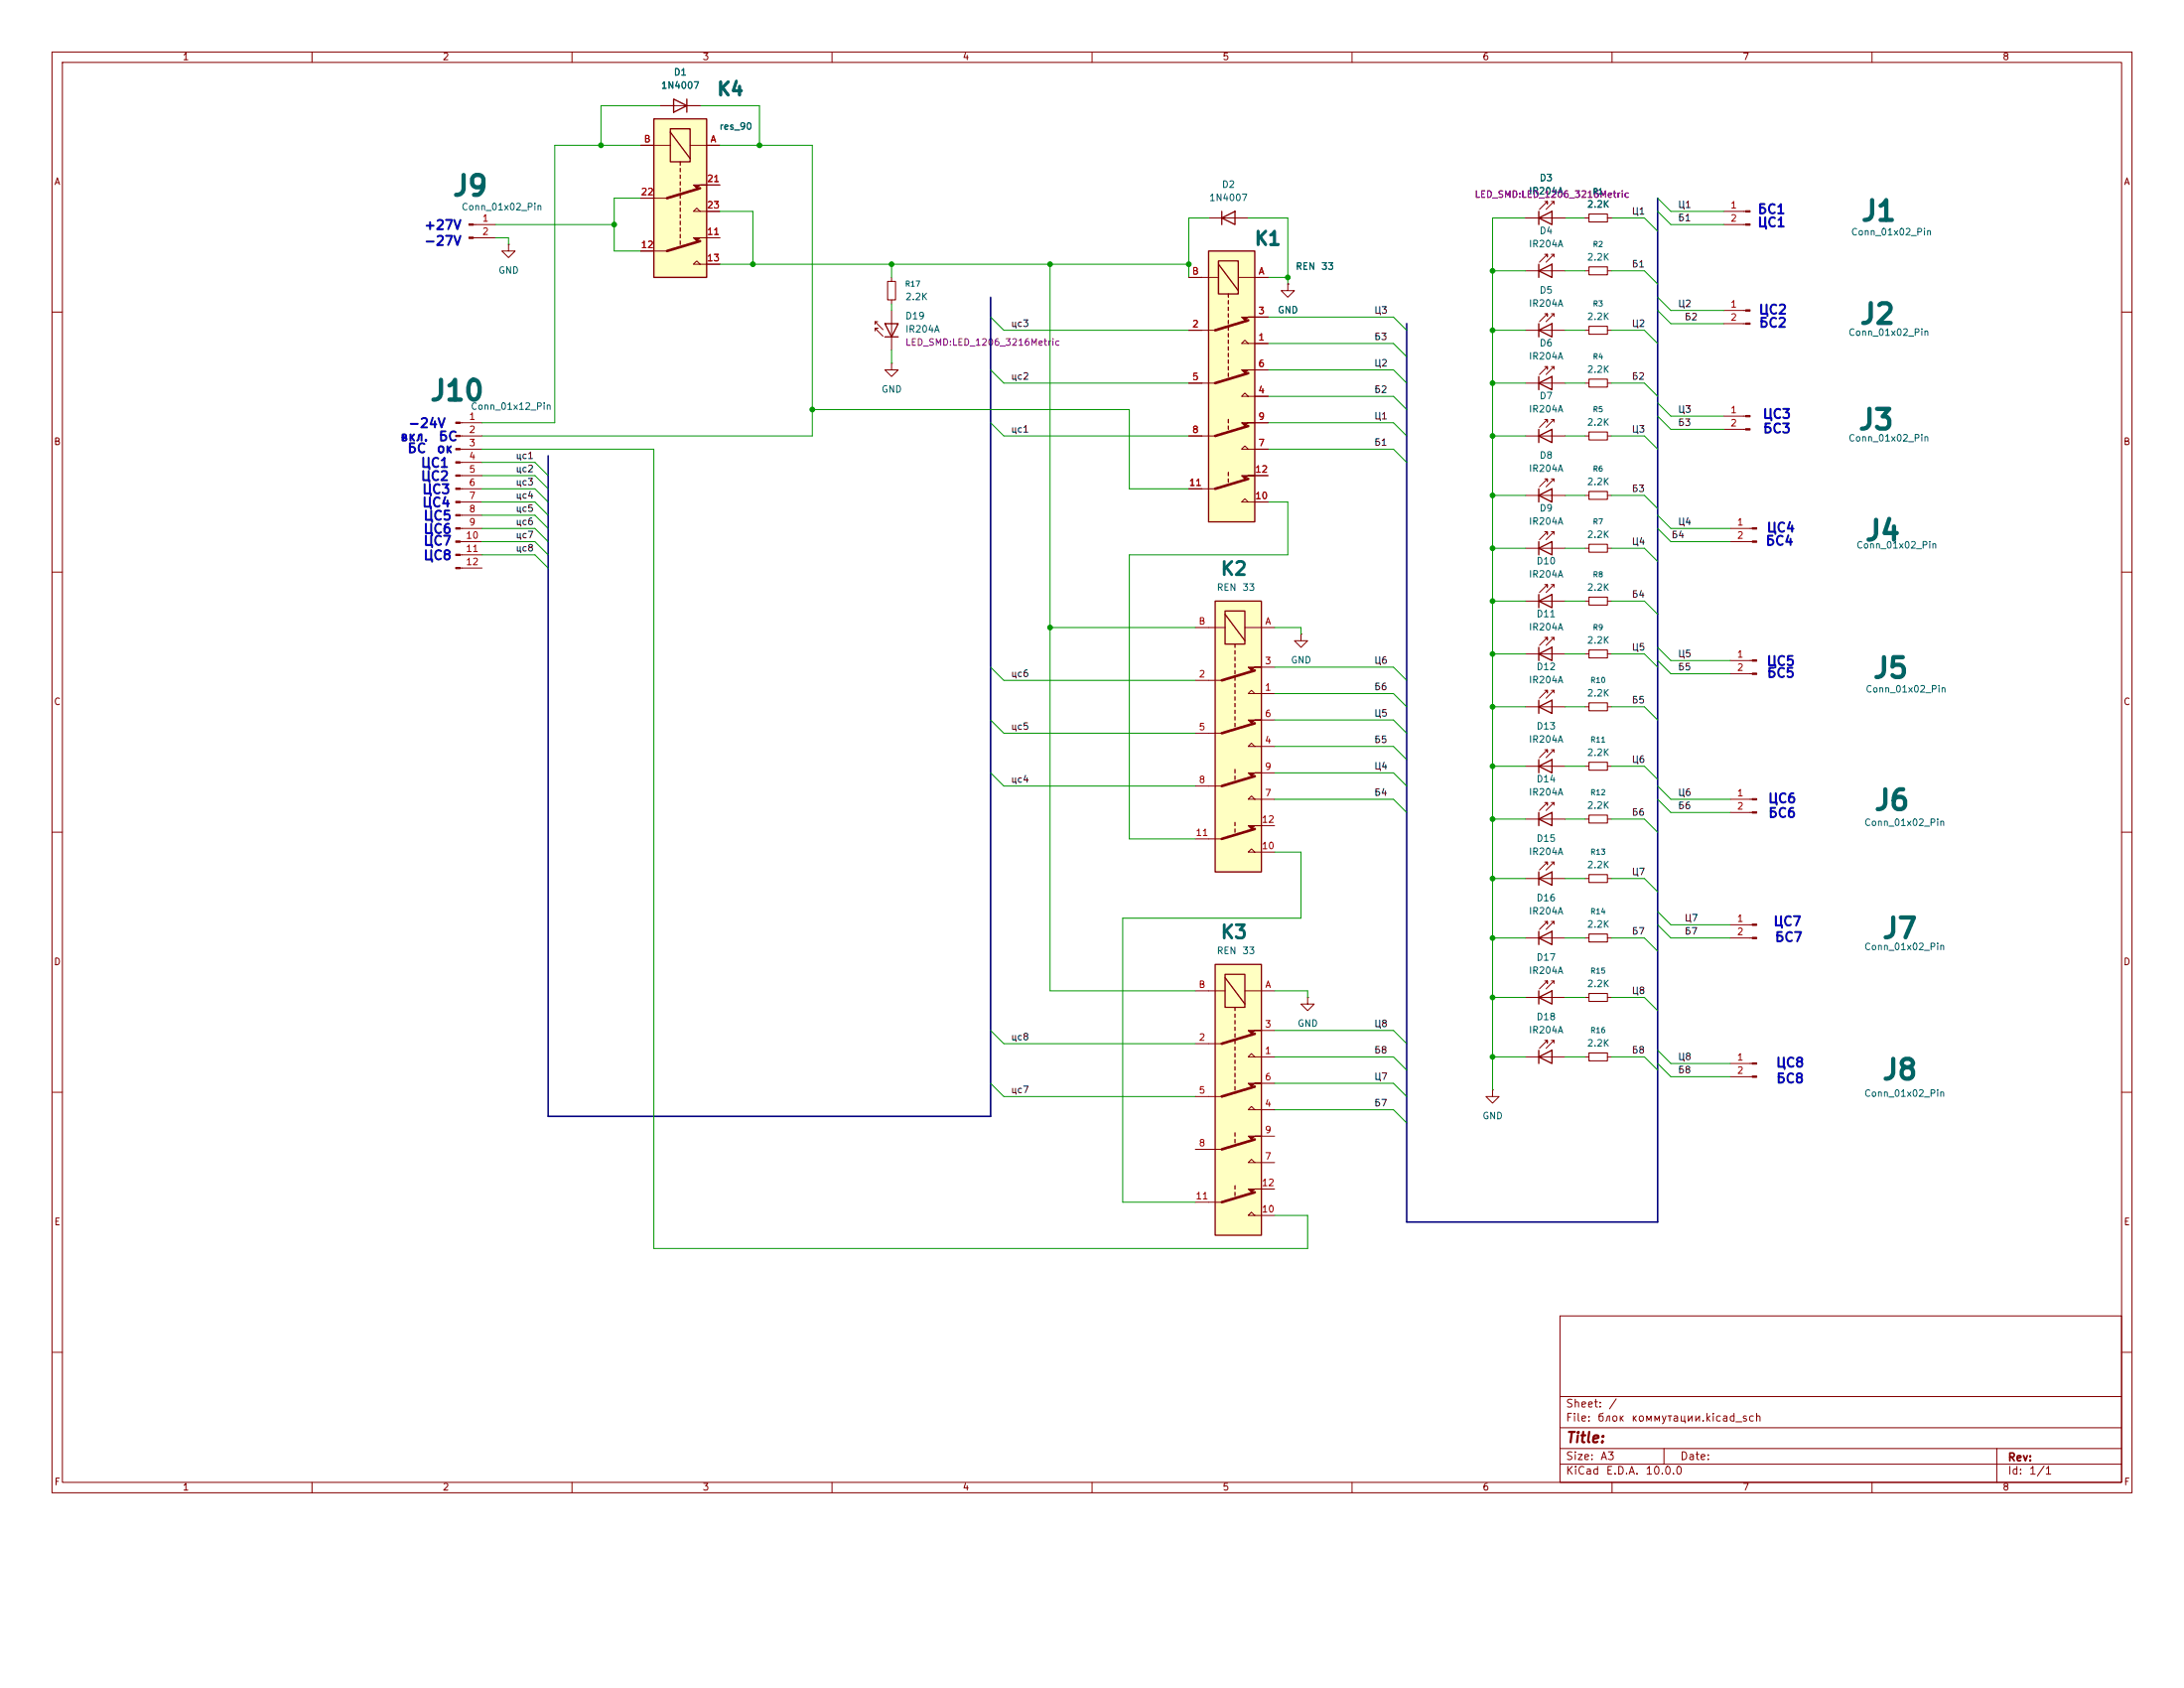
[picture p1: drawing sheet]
<svg xmlns="http://www.w3.org/2000/svg" width="279mm" height="216mm" viewBox="0 0 279 216" stroke-linecap="round" stroke-linejoin="round" font-family="sans-serif">
<g fill="none" stroke="#840000" stroke-width=".13">
<path d="M6.7 6.7h266v184.2h-266zM8 8h263.4v181.6h-263.4zM39.9 6.7v1.3M73.2 6.7v1.3M106.4 6.7v1.3M139.7 6.7v1.3M173 6.7v1.3M206.2 6.7v1.3M239.5 6.7v1.3M6.7 39.9h1.3M60.6 28.7h2.8M60.6 30.4h2.8"/>
<path d="M220.5 39.7h2.8M220.5 27h2.8M220.5 28.7h2.8M271.4 39.9h1.3M220.5 41.4h2.8M6.7 73.2h1.3M195.2 76.9h5M197.6 74.8h.4v.3v-.3l-1.1 1M198.5 74.8h.3M198.8 75.1v-.3l-1 1M202.8 76.9h.5M205.6 76.9h.5"/>
<path d="M271.4 73.2h1.3M166.4 81.1v.9h.9l-.9 .8-.8-.8h.8M166.4 81.1h.1M195.2 98h5M195.2 83.6h5M197.6 95.9h.4v.3v-.3l-1.1 1M197.6 81.5h.4v.4v-.4l-1.1 1M198.5 95.9h.3M198.5 81.5h.3M198.8 96.2v-.3l-1 1M198.8 81.9v-.4l-1 1M202.8 98h.5"/>
<path d="M202.8 83.6h.5M205.6 98h.5M205.6 83.6h.5M6.7 106.4h1.3M195.2 104.8h5M197.6 102.7h.4v.3v-.3l-1.1 1M198.5 102.7h.3M198.8 103v-.3l-1 1M202.8 104.8h.5M205.6 104.8h.5M271.4 106.4h1.3M6.7 139.7h1.3"/>
<path d="M271.4 139.7h1.3M6.7 173h1.3M199.6 168.3h71.8v21.3h-71.8zM199.6 178.6h71.8M271.4 173h1.3M39.9 189.6v1.3M73.2 189.6v1.3M106.4 189.6v1.3M139.7 189.6v1.3M173 189.6v1.3M199.6 187.3h71.8M199.6 185.3h71.8"/>
<path d="M199.6 182.6h71.8M206.2 189.6v1.3M212.9 185.3v2M239.5 189.6v1.3M255.5 185.3v4.3"/>
</g>
<g fill="#840000" stroke="#840000" stroke-width=".13">
<path d="M223.3 39.6h.6v.2h-.6z"/>
<path d="M223.3 41.3h.6v.2h-.6z"/>
<path d="M223.3 27h.6v.1h-.6z"/>
<path d="M223.3 28.6h.6v.2h-.6z"/>
<path d="M60 28.6h.6v.2h-.6z"/>
<path d="M60 30.3h.6v.2h-.6z"/>
</g>
<path d="M203.3 76.4h2.3v1h-2.3zM203.3 97.5h2.3v1h-2.3zM203.3 83.1h2.3v1h-2.3zM203.3 104.3h2.3v1h-2.3z" fill="none" stroke="#840000" stroke-width=".14"/>
<path d="M196.9 76.9l1.6-.9v1.7zM196.9 76v1.7M196.9 98l1.6-.8v1.7zM196.9 83.6l1.6-.8v1.7zM196.9 82.8v1.7M196.9 97.2v1.7M196.9 104.8l1.6-.9v1.7zM196.9 103.9v1.7" fill="none" stroke="#840000" stroke-width=".17"/>
<path d="M83.6 15.2h6.8v20.3h-6.8z" fill="#ffffc2"/>
<g fill="none" stroke="#840000" stroke-width=".17">
<path d="M83.6 15.2h6.8v20.3h-6.8zM85.8 16.5h2.5v4.2h-2.5zM85.8 16.9l2.5 3.4M87 20.7v.4M87 21.5v.5M87 22.4v.4M87 23.2v.5M87 24.1v.4M87 24.9v.4M87 25.8v.4M87 26.6v.4M87 27.5v.4"/>
<path d="M87 28.3v.4M87 29.1v.5M87 30v.4M87 30.8v.5"/>
</g>
<path d="M82 18.6h3.8M88.3 18.6h3.8M82 25.3h3.3M82 32.1h3.3M89.6 27l-.5-.4-.4 .4h3.4M89.6 33.8l-.5-.4-.4 .4h3.4M90.4 30.4h1.7M90.4 23.7h1.7" fill="none" stroke="#840000" stroke-width=".13"/>
<g fill="#840000" stroke="#840000" stroke-width=".13">
<path d="M88.7 23.7h1.7h-.8l-.5 .4z"/>
<path d="M88.7 30.4h1.7h-.8l-.5 .4z"/>
</g>
<path d="M89.6 24.1l-4.3 1.2M89.6 30.8l-4.3 1.3" fill="none" stroke="#840000" stroke-width=".34"/>
<path d="M155.5 76.9h5.9v34.6h-5.9z" fill="#ffffc2"/>
<g fill="none" stroke="#840000" stroke-width=".17">
<path d="M156.3 27.9l1.7-.9v1.7zM156.3 27v1.7M196.9 27.9l1.6-.9v1.7zM196.9 34.6l1.6-.8v1.7zM196.9 27v1.7M196.9 33.8v1.7M196.9 42.2l1.6-.8v1.7zM196.9 41.4v1.7M155.5 76.9h5.9v34.6h-5.9zM156.7 78.2h2.6v4.2h-2.6zM156.7 78.6l2.6 3.4M158 82.4v.4"/>
<path d="M158 83.2v.4M158 84.1v.4M158 84.9v.4M158 85.8v.4M158 86.6v.4M158 87.4v.5M158 88.3v.4M158 89.1v.5M158 90v.4M158 90.8v.4M158 91.7v.4M158 92.5v.4"/>
<path d="M158 98.4v.5M158 99.3v.4M196.9 90.4l1.6-.8v1.6zM196.9 89.6v1.6M158 105.2v.4M158 106v.5M196.9 135.2l1.6-.9v1.7zM196.9 134.3v1.7"/>
</g>
<g fill="none" stroke="#840000" stroke-width=".13">
<path d="M65.1 31.3v.8h.8l-.8 .9-.9-.9h.9M65.1 31.3h.1M154.6 27.9h5.1M195.2 27.9h5M195.2 34.6h5M197.6 25.8h.4v.3v-.3l-1.1 1M197.6 32.5h.4v.4v-.4l-1.1 1M198.5 25.8h.3M198.5 32.5h.3M198.8 26.1v-.3l-1 1M198.8 32.9v-.4l-1 1M202.8 27.9h.5"/>
<path d="M202.8 34.6h.5M205.6 27.9h.5M205.6 34.6h.5M58.9 54.1h2.8M58.9 55.8h2.8M58.9 57.5h2.8M58.9 59.1h2.8M195.2 42.2h5M197.6 40.1h.4v.4v-.4l-1.1 1M198.5 40.1h.3M198.8 40.5v-.4l-1 1M202.8 42.2h.5"/>
<path d="M205.6 42.2h.5M58.9 60.8h2.8M58.9 62.5h2.8M58.9 64.2h2.8M58.9 65.9h2.8M58.9 67.6h2.8M58.9 69.3h2.8M58.9 71h2.8M58.9 72.7h2.8M152.9 80.3h3.8M152.9 87h3.4M152.9 93.8h3.4"/>
<path d="M159.3 80.3h3.8M160.5 88.7l-.4-.4-.4 .4h3.4M160.5 95.5l-.4-.5-.4 .5h3.4M161.4 85.3h1.7M161.4 92.1h1.7M161.4 98.9h1.7M195.2 90.4h5M197.6 88.3h.4v.3v-.3l-1.1 1M198.5 88.3h.3M198.8 88.6v-.3l-1 1M202.8 90.4h.5M205.6 90.4h.5"/>
<path d="M152.9 100.5h3.4M152.9 107.3h3.4M160.5 102.2l-.4-.4-.4 .4h3.4M160.5 109l-.4-.4-.4 .4h3.4M161.4 105.6h1.7M221.4 118.3h2.8M221.4 120h2.8M195.2 135.2h5M197.6 133.1h.4v.3v-.3l-1.1 1M198.5 133.1h.3M198.8 133.4v-.3l-1 1M221.4 136h2.8"/>
<path d="M221.4 137.7h2.8"/>
</g>
<g fill="#840000" stroke="#840000" stroke-width=".13">
<path d="M159.7 85.3h1.7h-.9l-.4 .5z"/>
<path d="M159.7 92.1h1.7h-.9l-.4 .4z"/>
<path d="M159.7 98.9h1.7h-.9l-.4 .4z"/>
<path d="M159.7 105.6h1.7h-.9l-.4 .4z"/>
<path d="M224.2 135.9h.5v.2h-.5z"/>
<path d="M224.2 137.6h.5v.2h-.5z"/>
<path d="M224.2 118.2h.5v.2h-.5z"/>
<path d="M224.2 119.9h.5v.2h-.5z"/>
<path d="M58.3 54h.6v.2h-.6z"/>
<path d="M58.3 55.7h.6v.1h-.6z"/>
<path d="M58.3 57.4h.6v.1h-.6z"/>
<path d="M58.3 59.1h.6v.1h-.6z"/>
<path d="M58.3 60.7h.6v.2h-.6z"/>
<path d="M58.3 62.4h.6v.2h-.6z"/>
<path d="M58.3 64.1h.6v.2h-.6z"/>
<path d="M58.3 65.8h.6v.2h-.6z"/>
<path d="M58.3 67.5h.6v.2h-.6z"/>
<path d="M58.3 69.2h.6v.2h-.6z"/>
<path d="M58.3 70.9h.6v.2h-.6z"/>
<path d="M58.3 72.6h.6v.1h-.6z"/>
</g>
<path d="M160.5 85.8l-4.2 1.2M160.5 92.5l-4.2 1.3M160.5 99.3l-4.2 1.2M160.5 106l-4.2 1.3" fill="none" stroke="#840000" stroke-width=".34"/>
<path d="M203.3 27.4h2.3v1h-2.3zM203.3 34.1h2.3v1h-2.3zM203.3 41.7h2.3v1.1h-2.3zM203.3 89.9h2.3v1h-2.3z" fill="none" stroke="#840000" stroke-width=".14"/>
<path d="M155.5 123.4h5.9v34.6h-5.9z" fill="#ffffc2"/>
<g fill="none" stroke="#840000" stroke-width=".17">
<path d="M196.9 55.8l1.6-.9v1.7zM196.9 49l1.6-.8v1.6zM196.9 48.2v1.6M196.9 54.9v1.7M196.9 70.1l1.6-.8v1.7zM196.9 63.4l1.6-.9v1.7zM196.9 62.5v1.7M196.9 69.3v1.7M196.9 120l1.6-.9v1.7zM196.9 112.4l1.6-.9v1.7zM196.9 111.5v1.7M196.9 119.1v1.7"/>
<path d="M155.5 123.4h5.9v34.6h-5.9zM156.7 124.6h2.6v4.2h-2.6zM156.7 125l2.6 3.4M158 128.8v.5M158 129.7v.4M158 130.5v.5M158 131.4v.4M158 132.2v.4M158 133.1v.4M158 133.9v.4M158 134.8v.4M158 135.6v.4"/>
<path d="M158 136.4v.5M158 137.3v.4M158 138.1v.5M158 139v.4M196.9 127.6l1.6-.9v1.7zM196.9 126.7v1.7M158 144.9v.4M158 145.7v.5M158 151.7v.4M158 152.5v.4"/>
</g>
<g fill="none" stroke="#840000" stroke-width=".13">
<path d="M195.2 49h5M195.2 55.8h5M197.6 53.6h.4v.4v-.4l-1.1 1.1M197.6 46.9h.4v.3v-.3l-1.1 1M198.5 53.6h.3M198.5 46.9h.3M198.8 54v-.4l-1 1.1M198.8 47.2v-.3l-1 1M202.8 49h.5M202.8 55.8h.5M205.6 49h.5M205.6 55.8h.5"/>
<path d="M195.2 70.1h5M195.2 63.4h5M197.6 68h.4v.4v-.4l-1.1 1M197.6 61.3h.4v.3v-.3l-1.1 1M198.5 68h.3M198.5 61.3h.3M198.8 68.4v-.4l-1 1M198.8 61.6v-.3l-1 1M202.8 70.1h.5M202.8 63.4h.5M205.6 70.1h.5M205.6 63.4h.5"/>
<path d="M221.4 84.5h2.8M221.4 86.2h2.8M195.2 120h5M195.2 112.4h5M197.6 117.9h.4v.3v-.3l-1.1 1M197.6 110.3h.4v.3v-.3l-1.1 1M198.5 117.9h.3M198.5 110.3h.3M198.8 118.2v-.3l-1 1M198.8 110.6v-.3l-1 1M202.8 120h.5M202.8 112.4h.5"/>
<path d="M205.6 120h.5M205.6 112.4h.5M221.4 102.2h2.8M221.4 103.9h2.8M152.9 126.7h3.8M152.9 133.5h3.4M159.3 126.7h3.8M160.5 135.2l-.4-.4-.4 .4h3.4M161.4 131.8h1.7M161.4 138.6h1.7M167.3 127.6v.8h.8l-.8 .9-.9-.9h.9M167.3 127.6h.1"/>
<path d="M195.2 127.6h5M197.6 125.5h.4v.3v-.3l-1.1 1M198.5 125.5h.3M198.8 125.8v-.3l-1 1M202.8 135.2h.5M202.8 127.6h.5M205.6 135.2h.5M205.6 127.6h.5M152.9 140.2h3.4M152.9 147h3.4M152.9 153.8h3.4M160.5 141.9l-.4-.4-.4 .4h3.4"/>
<path d="M160.5 148.7l-.4-.4-.4 .4h3.4M160.5 155.5l-.4-.5-.4 .5h3.4M161.4 145.3h1.7M161.4 152.1h1.7"/>
</g>
<g fill="#840000" stroke="#840000" stroke-width=".13">
<path d="M159.7 131.8h1.7h-.9l-.4 .4z"/>
<path d="M159.7 138.6h1.7h-.9l-.4 .4z"/>
<path d="M159.7 145.3h1.7h-.9l-.4 .4z"/>
<path d="M159.7 152.1h1.7h-.9l-.4 .4z"/>
<path d="M224.2 84.4h.5v.2h-.5z"/>
<path d="M224.2 86.1h.5v.2h-.5z"/>
<path d="M224.2 102.1h.5v.2h-.5z"/>
<path d="M224.2 103.8h.5v.2h-.5z"/>
</g>
<path d="M160.5 132.2l-4.2 1.3M160.5 139l-4.2 1.2M160.5 145.7l-4.2 1.3M160.5 152.5l-4.2 1.3" fill="none" stroke="#840000" stroke-width=".34"/>
<path d="M203.3 48.5h2.3v1h-2.3zM203.3 55.3h2.3v1h-2.3zM203.3 69.6h2.3v1h-2.3zM203.3 62.9h2.3v1h-2.3zM203.3 111.9h2.3v1h-2.3zM203.3 119.5h2.3v1h-2.3zM203.3 134.7h2.3v1h-2.3zM203.3 127.1h2.3v1h-2.3z" fill="none" stroke="#840000" stroke-width=".14"/>
<path d="M154.6 32.1h5.9v34.6h-5.9z" fill="#ffffc2"/>
<g fill="none" stroke="#840000" stroke-width=".17">
<path d="M86.2 12.7l1.7 .8-1.7 .9zM87.9 12.7v1.7M154.6 32.1h5.9v34.6h-5.9zM155.9 33.4h2.5v4.2h-2.5zM155.9 33.8l2.5 3.4M157.1 37.6v.4M157.1 38.4v.5M157.1 39.3v.4M113.2 41.4h1.7l-.8 1.7zM113.2 43.1h1.7M157.1 40.1v.5M157.1 41v.4"/>
<path d="M157.1 41.8v.4M157.1 42.7v.4M157.1 43.5v.4M157.1 44.4v.4M157.1 45.2v.4M157.1 46v.5M157.1 46.9v.4M157.1 47.7v.5M157.1 53.6v.5M157.1 54.5v.4M157.1 60.4v.4M157.1 61.3v.4"/>
</g>
<g fill="none" stroke="#840000" stroke-width=".13">
<path d="M82 18.6h1.6M84.5 13.5h5.1M90.4 18.6h1.7M82 32.1h1.6M82 25.3h1.6M90.4 30.4h1.7M90.4 33.8h1.7M90.4 23.7h1.7M90.4 27h1.7M114.1 35.5v.5M114.1 38.4v.5M114.1 39.7v5.1"/>
<path d="M152.1 35.5h3.8M158.4 35.5h3.8M164.8 36.3v.9h.8l-.8 .8-.9-.8h.9M164.8 36.3h.1M195.2 27.9h1.7M198.5 27.9h1.7M202.8 27.9h.5M205.6 27.9h.5M111.9 42.3v-.3h.4h-.4l1.1 1M111.9 41.1v.4M112.3 41.1h-.4l1.1 1.1M114.1 46.5v.8h.8l-.8 .9-.9-.9h.9"/>
<path d="M114.1 46.5h.1M152.1 42.2h3.4M152.1 49h3.4M152.1 55.8h3.4M159.7 43.9l-.4-.4-.5 .4h3.4M159.7 50.7l-.4-.4-.5 .4h3.4M159.7 57.5l-.4-.5-.5 .5h3.4M160.5 40.6h1.7M160.5 47.3h1.7M160.5 54.1h1.7M220.5 53.2h2.8M220.5 54.9h2.8"/>
<path d="M152.1 62.5h3.4M159.7 64.2l-.4-.4-.5 .4h3.4M160.5 60.8h1.7M221.4 67.6h2.8M221.4 69.3h2.8M190.9 139.4v.8h.9l-.9 .9-.8-.9h.8M190.9 139.4h.1"/>
</g>
<g fill="#840000" stroke="#840000" stroke-width=".13">
<path d="M158.8 40.6h1.7h-.8l-.4 .4z"/>
<path d="M158.8 47.3h1.7h-.8l-.4 .4z"/>
<path d="M158.8 54.1h1.7h-.8l-.4 .4z"/>
<path d="M158.8 60.8h1.7h-.8l-.4 .5z"/>
<path d="M223.3 53.1h.6v.2h-.6z"/>
<path d="M223.3 54.8h.6v.2h-.6z"/>
<path d="M224.2 67.5h.5v.2h-.5z"/>
<path d="M224.2 69.2h.5v.2h-.5z"/>
</g>
<path d="M159.7 41l-4.2 1.2M159.7 47.7l-4.2 1.3M159.7 54.5l-4.2 1.3M159.7 61.3l-4.2 1.2" fill="none" stroke="#840000" stroke-width=".34"/>
<path d="M113.6 36h1v2.4h-1z" fill="none" stroke="#840000" stroke-width=".14"/>
<path d="M126.7 38v104.8h-56.6v-84.5M212.1 25.3v131h-32.1v-114.9" fill="none" stroke="#000084" stroke-width=".2"/>
<g fill="none" stroke="#009600" stroke-width=".13">
<path d="M82 18.6h-11v35.5h-9.3M84.5 13.5h-7.6v5.1M89.6 13.5h7.6v5.1M92.1 18.6h11.8v37.2h-42.2M63.4 28.7h15.2M63.4 30.4h1.7v.9M82 25.3h-3.4v6.8h3.4M92.1 33.8h60M92.1 27h4.2v6.8M114.1 33.8v1.7M114.1 38.9v.8M134.3 33.8v92.9h18.6"/>
<path d="M154.6 27.9h-2.5v7.6M159.7 27.9h5.1v8.4M162.2 35.5h2.6M190.9 34.6h4.3M195.2 27.9h-4.3v111.5M200.2 34.6h2.6M200.2 27.9h2.6M206.1 34.6h4.3l1.7 1.7M206.1 27.9h4.3l1.7 1.7M212.1 27l1.7 1.7h6.7M212.1 25.3l1.7 1.7h6.7M212.1 39.7l1.7 1.7h6.7"/>
<path d="M212.1 38l1.7 1.7h6.7M61.7 57.5h21.9v102.2h83.7v-4.2h-4.2M61.7 59.1h6.7l1.7 1.7M103.9 52.4h40.6v10.1h7.6M114.1 44.8v1.7M126.7 47.3l1.7 1.7h23.7M126.7 54.1l1.7 1.7h23.7M126.7 40.6l1.7 1.6h23.7M162.2 40.6h16.1l1.7 1.6M162.2 57.5h16.1l1.7 1.6M162.2 54.1h16.1l1.7 1.7M162.2 43.9h16.1l1.7 1.7"/>
<path d="M162.2 47.3h16.1l1.7 1.7M162.2 50.7h16.1l1.7 1.7M190.9 49h4.3M190.9 55.8h4.3M190.9 42.2h4.3M200.2 49h2.6M200.2 55.8h2.6M200.2 42.2h2.6M206.1 49h4.3l1.7 1.7M206.1 55.8h4.3l1.7 1.7M206.1 42.2h4.3l1.7 1.7M212.1 53.2l1.7 1.7h6.7"/>
<path d="M212.1 51.5l1.7 1.7h6.7M61.7 64.2h6.7l1.7 1.7M61.7 69.3h6.7l1.7 1.7M61.7 71h6.7l1.7 1.7M61.7 62.5h6.7l1.7 1.7M61.7 60.8h6.7l1.7 1.7M61.7 65.9h6.7l1.7 1.7M61.7 67.6h6.7l1.7 1.7M162.2 64.2h2.6v6.8h-20.3v36.3h8.4M190.9 63.4h4.3M190.9 76.9h4.3M190.9 70.1h4.3"/>
<path d="M200.2 63.4h2.6M200.2 76.9h2.6M200.2 70.1h2.6M206.1 63.4h4.3l1.7 1.7M206.1 76.9h4.3l1.7 1.7M206.1 70.1h4.3l1.7 1.7M212.1 67.6l1.7 1.7h7.6M212.1 65.9l1.7 1.7h7.6M126.7 85.3l1.7 1.7h24.5M126.7 92.1l1.7 1.7h24.5M126.7 98.9l1.7 1.6h24.5M134.3 80.3h18.6"/>
<path d="M163.1 80.3h3.3v.8M163.1 95.5h15.2l1.7 1.7M163.1 98.9h15.2l1.7 1.6M163.1 92.1h15.2l1.7 1.7M163.1 85.3h15.2l1.7 1.7M163.1 88.7h15.2l1.7 1.7M190.9 98h4.3M190.9 83.6h4.3M190.9 90.4h4.3M200.2 98h2.6M200.2 83.6h2.6M200.2 90.4h2.6"/>
<path d="M206.1 98h4.3l1.7 1.7M206.1 83.6h4.3l1.7 1.7M206.1 90.4h4.3l1.7 1.7M212.1 82.8l1.7 1.7h7.6M212.1 84.5l1.7 1.7h7.6M163.1 102.2h15.2l1.7 1.7M163.1 109h3.3v8.4h-22.8v36.4h9.3M190.9 104.8h4.3M190.9 112.4h4.3M190.9 120h4.3M200.2 104.8h2.6M200.2 112.4h2.6"/>
<path d="M200.2 120h2.6M206.1 104.8h4.3l1.7 1.7M206.1 112.4h4.3l1.7 1.7M206.1 120h4.3l1.7 1.7M212.1 100.5l1.7 1.7h7.6M212.1 118.3l1.7 1.7h7.6M212.1 116.6l1.7 1.7h7.6M212.1 102.2l1.7 1.7h7.6M126.7 138.6l1.7 1.6h24.5M126.7 131.8l1.7 1.7h24.5M163.1 126.7h4.2v.9M163.1 135.2h15.2l1.7 1.7"/>
<path d="M163.1 131.8h15.2l1.7 1.7M163.1 138.6h15.2l1.7 1.6M190.9 135.2h4.3M190.9 127.6h4.3M200.2 135.2h2.6M200.2 127.6h2.6M206.1 135.2h4.3l1.7 1.7M206.1 127.6h4.3l1.7 1.7M212.1 136l1.7 1.7h7.6M212.1 134.3l1.7 1.7h7.6M163.1 141.9h15.2l1.7 1.7"/>
</g>
<g fill="#009600" stroke="#009600" stroke-width=".13">
<circle cx="190.9" cy="90.4" r=".3"/>
<circle cx="190.9" cy="98" r=".3"/>
<circle cx="190.9" cy="83.6" r=".3"/>
<circle cx="190.9" cy="76.9" r=".3"/>
<circle cx="190.9" cy="112.4" r=".3"/>
<circle cx="190.9" cy="120" r=".3"/>
<circle cx="190.9" cy="104.8" r=".3"/>
<circle cx="190.9" cy="135.2" r=".3"/>
<circle cx="190.9" cy="127.6" r=".3"/>
<circle cx="134.3" cy="33.8" r=".3"/>
<circle cx="134.3" cy="80.3" r=".3"/>
<circle cx="114.1" cy="33.8" r=".3"/>
<circle cx="78.6" cy="28.7" r=".3"/>
<circle cx="190.9" cy="49" r=".3"/>
<circle cx="190.9" cy="34.6" r=".3"/>
<circle cx="164.8" cy="35.5" r=".3"/>
<circle cx="190.9" cy="42.2" r=".3"/>
<circle cx="152.1" cy="33.8" r=".3"/>
<circle cx="96.3" cy="33.8" r=".3"/>
<circle cx="103.9" cy="52.4" r=".3"/>
<circle cx="76.9" cy="18.6" r=".3"/>
<circle cx="97.2" cy="18.6" r=".3"/>
<circle cx="190.9" cy="70.1" r=".3"/>
<circle cx="190.9" cy="63.4" r=".3"/>
<circle cx="190.9" cy="55.8" r=".3"/>
</g>
<g font-size="2.5" fill="#006464">
<text x="57.7" y="25.7">J9</text>
<text x="237.9" y="28.9">J1</text>
<text x="237.7" y="42.1">J2</text>
<text x="54.8" y="51.9">J10</text>
<text x="237.6" y="55.6">J3</text>
<text x="238.4" y="69.8">J4</text>
<text x="239.4" y="87.4">J5</text>
<text x="239.6" y="104.3">J6</text>
<text x="240.6" y="120.6">J7</text>
<text x="240.6" y="138.7">J8</text>
</g>
<g font-size="1.7" fill="#006464">
<text x="91.6" y="12.7">K4</text>
<text x="160.4" y="31.8">K1</text>
<text x="156" y="74">K2</text>
<text x="156" y="120.5">K3</text>
</g>
<text font-size="1.3" fill="#840000" x="200.2" y="184.9">Title:</text>
<g font-size="1.2" fill="#0000c2">
<text x="54.2" y="29.7">+27V</text>
<text x="224.8" y="29.3">ЦС1</text>
<text x="224.8" y="27.6">БС1</text>
<text x="54.2" y="31.7">-27V</text>
<text x="224.9" y="40.5">ЦС2</text>
<text x="225" y="42.2">БС2</text>
<text x="225.4" y="53.8">ЦС3</text>
<text x="51.1" y="56.7">вкл.</text>
<text x="52" y="58.2">БС</text>
<text x="52.1" y="55">-24V</text>
<text x="55.8" y="58.2">ок</text>
<text x="56" y="56.7">БС</text>
<text x="225.5" y="55.7">БС3</text>
<text x="53.8" y="60.1">ЦС1</text>
<text x="53.8" y="61.8">ЦС2</text>
<text x="53.9" y="65.2">ЦС4</text>
<text x="53.9" y="63.5">ЦС3</text>
<text x="54.1" y="66.8">ЦС5</text>
<text x="54.1" y="70.1">ЦС7</text>
<text x="54.1" y="71.9">ЦС8</text>
<text x="54.1" y="68.5">ЦС6</text>
<text x="225.8" y="70.1">БС4</text>
<text x="225.9" y="68.4">ЦС4</text>
<text x="225.9" y="85.4">ЦС5</text>
<text x="226" y="87">БС5</text>
<text x="226.1" y="103">ЦС6</text>
<text x="226.1" y="104.9">БС6</text>
<text x="226.8" y="118.7">ЦС7</text>
<text x="227" y="120.8">БС7</text>
<text x="227.1" y="136.8">ЦС8</text>
<text x="227.1" y="138.8">БС8</text>
</g>
<g font-size="1" fill="#840000">
<text x="200.2" y="182.1">File:</text>
<text x="200.2" y="180.3">Sheet:</text>
<text x="204.3" y="182.1">блок</text>
<text x="205.7" y="180.3">/</text>
<text x="208.6" y="182.1">коммутации.kicad_sch</text>
<text x="200.2" y="188.9">KiCad</text>
<text x="200.2" y="187">Size:</text>
<text x="204.7" y="187">A3</text>
<text x="205.4" y="188.9">E.D.A.</text>
<text x="210.4" y="188.9">10.0.0</text>
<text x="214.9" y="187">Date:</text>
<text x="256.8" y="187.1">Rev:</text>
<text x="256.8" y="188.9">Id:</text>
<text x="259.5" y="188.9">1/1</text>
</g>
<g font-size=".9" fill="#840000">
<text x="23.3" y="7.9">1</text>
<text x="56.5" y="7.9">2</text>
<text x="89.8" y="7.9">3</text>
<text x="123.1" y="7.9">4</text>
<text x="156.3" y="7.9">5</text>
<text x="189.6" y="7.9">6</text>
<text x="222.9" y="7.9">7</text>
<text x="256.1" y="7.9">8</text>
<text x="6.9" y="23.9">A</text>
<text x="271.6" y="23.9">A</text>
<text x="6.8" y="57.1">B</text>
<text x="271.6" y="57.1">B</text>
<text x="6.8" y="90.4">C</text>
<text x="271.6" y="90.4">C</text>
<text x="6.8" y="123.7">D</text>
<text x="271.6" y="123.7">D</text>
<text x="6.9" y="156.9">E</text>
<text x="271.6" y="156.9">E</text>
<text x="6.9" y="190.2">F</text>
<text x="23.3" y="190.8">1</text>
<text x="56.5" y="190.8">2</text>
<text x="89.8" y="190.8">3</text>
<text x="123.1" y="190.8">4</text>
<text x="156.3" y="190.8">5</text>
<text x="189.6" y="190.8">6</text>
<text x="222.9" y="190.8">7</text>
<text x="256.1" y="190.8">8</text>
<text x="271.6" y="190.2">F</text>
</g>
<g font-size=".8" fill="#006464">
<text x="84.5" y="11.6">1N4007</text>
<text x="86.1" y="9.9">D1</text>
<text x="92" y="16.8">res_90</text>
<text x="196.9" y="23.4">D3</text>
<text x="59" y="27.1">Conn_01x02_Pin</text>
<text x="154.6" y="25.9">1N4007</text>
<text x="156.3" y="24.2">D2</text>
<text x="195.5" y="25.1">IR204A</text>
<text x="203" y="26.8">2.2K</text>
<text x="63.7" y="35.2">GND</text>
<text x="165.7" y="34.7">REN</text>
<text x="169" y="34.7">33</text>
<text x="195.5" y="31.8">IR204A</text>
<text x="196.9" y="30.1">D4</text>
<text x="203" y="33.5">2.2K</text>
<text x="236.7" y="30.3">Conn_01x02_Pin</text>
<text x="115.8" y="41">D19</text>
<text x="115.8" y="38.6">2.2K</text>
<text x="163.4" y="40.3">GND</text>
<text x="195.5" y="39.4">IR204A</text>
<text x="196.9" y="37.7">D5</text>
<text x="203" y="41.1">2.2K</text>
<text x="115.8" y="42.7">IR204A</text>
<text x="195.5" y="46.2">IR204A</text>
<text x="196.9" y="44.5">D6</text>
<text x="203" y="47.9">2.2K</text>
<text x="236.4" y="43.2">Conn_01x02_Pin</text>
<text x="60.2" y="52.6">Conn_01x12_Pin</text>
<text x="112.7" y="50.4">GND</text>
<text x="195.5" y="53">IR204A</text>
<text x="196.9" y="51.3">D7</text>
<text x="196.9" y="58.9">D8</text>
<text x="203" y="54.6">2.2K</text>
<text x="236.4" y="56.7">Conn_01x02_Pin</text>
<text x="195.5" y="60.6">IR204A</text>
<text x="196.9" y="65.6">D9</text>
<text x="203" y="62.3">2.2K</text>
<text x="195.5" y="67.3">IR204A</text>
<text x="203" y="69">2.2K</text>
<text x="237.4" y="70.4">Conn_01x02_Pin</text>
<text x="155.6" y="75.8">REN</text>
<text x="158.9" y="75.8">33</text>
<text x="195.5" y="74.1">IR204A</text>
<text x="196.5" y="72.4">D10</text>
<text x="203" y="75.8">2.2K</text>
<text x="195.5" y="80.8">IR204A</text>
<text x="196.5" y="79.1">D11</text>
<text x="203" y="82.5">2.2K</text>
<text x="165.1" y="85.1">GND</text>
<text x="195.5" y="87.6">IR204A</text>
<text x="196.5" y="85.9">D12</text>
<text x="203" y="89.3">2.2K</text>
<text x="238.6" y="88.8">Conn_01x02_Pin</text>
<text x="195.5" y="95.2">IR204A</text>
<text x="196.5" y="93.5">D13</text>
<text x="195.5" y="102">IR204A</text>
<text x="196.5" y="100.3">D14</text>
<text x="203" y="96.9">2.2K</text>
<text x="196.5" y="107.9">D15</text>
<text x="203" y="103.6">2.2K</text>
<text x="238.4" y="105.8">Conn_01x02_Pin</text>
<text x="195.5" y="109.6">IR204A</text>
<text x="203" y="111.3">2.2K</text>
<text x="195.5" y="117.2">IR204A</text>
<text x="196.5" y="115.5">D16</text>
<text x="203" y="118.9">2.2K</text>
<text x="155.6" y="122.2">REN</text>
<text x="158.9" y="122.2">33</text>
<text x="195.5" y="124.8">IR204A</text>
<text x="196.5" y="123.1">D17</text>
<text x="238.4" y="121.7">Conn_01x02_Pin</text>
<text x="165.9" y="131.5">GND</text>
<text x="196.5" y="130.7">D18</text>
<text x="203" y="126.5">2.2K</text>
<text x="195.5" y="132.4">IR204A</text>
<text x="203" y="134.1">2.2K</text>
<text x="189.6" y="143.4">GND</text>
<text x="238.4" y="140.5">Conn_01x02_Pin</text>
</g>
<g font-size=".8" fill="#a90000">
<text x="82.3" y="18.4">B</text>
<text x="90.4" y="23.5">21</text>
<text x="90.8" y="18.4">A</text>
<text x="61.6" y="28.6">1</text>
<text x="81.9" y="25.2">22</text>
<text x="90.4" y="26.9">23</text>
<text x="221.3" y="26.9">1</text>
<text x="221.3" y="28.6">2</text>
<text x="61.6" y="30.2">2</text>
<text x="81.9" y="31.9">12</text>
<text x="90.4" y="30.2">11</text>
<text x="90.4" y="33.6">13</text>
<text x="152.4" y="35.3">B</text>
<text x="160.9" y="35.3">A</text>
<text x="160.9" y="40.4">3</text>
<text x="221.3" y="39.5">1</text>
<text x="221.3" y="41.2">2</text>
<text x="152.5" y="42.1">2</text>
<text x="160.9" y="43.8">1</text>
<text x="160.9" y="47.1">6</text>
<text x="59.9" y="53.9">1</text>
<text x="152.5" y="48.8">5</text>
<text x="160.9" y="50.5">4</text>
<text x="160.9" y="53.9">9</text>
<text x="221.3" y="53.1">1</text>
<text x="59.9" y="55.6">2</text>
<text x="59.9" y="57.3">3</text>
<text x="59.9" y="59">4</text>
<text x="152.5" y="55.6">8</text>
<text x="160.9" y="57.3">7</text>
<text x="221.3" y="54.7">2</text>
<text x="59.9" y="60.7">5</text>
<text x="59.9" y="62.4">6</text>
<text x="59.9" y="64">7</text>
<text x="59.9" y="65.7">8</text>
<text x="152.1" y="62.4">11</text>
<text x="160.5" y="64">10</text>
<text x="160.5" y="60.7">12</text>
<text x="59.5" y="69.1">10</text>
<text x="59.5" y="70.8">11</text>
<text x="59.9" y="67.4">9</text>
<text x="222.2" y="67.4">1</text>
<text x="222.2" y="69.1">2</text>
<text x="59.5" y="72.5">12</text>
<text x="153.3" y="80.1">B</text>
<text x="161.8" y="80.1">A</text>
<text x="153.3" y="86.9">2</text>
<text x="161.7" y="88.5">1</text>
<text x="161.7" y="85.2">3</text>
<text x="222.2" y="84.3">1</text>
<text x="222.2" y="86">2</text>
<text x="153.3" y="93.6">5</text>
<text x="161.7" y="95.3">4</text>
<text x="161.7" y="91.9">6</text>
<text x="153.3" y="100.4">8</text>
<text x="161.7" y="98.7">9</text>
<text x="152.9" y="107.1">11</text>
<text x="161.3" y="105.4">12</text>
<text x="161.7" y="102.1">7</text>
<text x="222.2" y="102.1">1</text>
<text x="222.2" y="103.8">2</text>
<text x="161.3" y="108.8">10</text>
<text x="222.2" y="118.1">1</text>
<text x="222.2" y="119.8">2</text>
<text x="153.3" y="126.6">B</text>
<text x="161.7" y="131.6">3</text>
<text x="161.8" y="126.6">A</text>
<text x="153.3" y="133.3">2</text>
<text x="161.7" y="135">1</text>
<text x="222.2" y="135.9">1</text>
<text x="222.2" y="137.5">2</text>
<text x="153.3" y="140.1">5</text>
<text x="161.7" y="141.8">4</text>
<text x="161.7" y="138.4">6</text>
<text x="153.3" y="146.8">8</text>
<text x="161.7" y="148.5">7</text>
<text x="161.7" y="145.1">9</text>
<text x="152.9" y="153.6">11</text>
<text x="161.3" y="155.3">10</text>
<text x="161.3" y="151.9">12</text>
</g>
<g font-size=".8" fill="#840084">
<text x="188.6" y="25.5">LED_SMD:LED_1206_3216Metric</text>
<text x="115.8" y="44.4">LED_SMD:LED_1206_3216Metric</text>
</g>
<g font-size=".8" fill="#0f0f0f">
<text x="208.7" y="27.6">Ц1</text>
<text x="214.6" y="26.8">Ц1</text>
<text x="214.6" y="28.5">Б1</text>
<text x="208.7" y="34.4">Б1</text>
<text x="175.7" y="40.3">Ц3</text>
<text x="214.6" y="39.5">Ц2</text>
<text x="215.4" y="41.2">Б2</text>
<text x="129.3" y="42">цс3</text>
<text x="175.7" y="47.1">Ц2</text>
<text x="175.7" y="43.7">Б3</text>
<text x="208.7" y="42">Ц2</text>
<text x="129.3" y="48.8">цс2</text>
<text x="175.7" y="53.8">Ц1</text>
<text x="175.7" y="50.5">Б2</text>
<text x="208.7" y="48.8">Б2</text>
<text x="214.6" y="53">Ц3</text>
<text x="65.9" y="58.9">цс1</text>
<text x="129.3" y="55.5">цс1</text>
<text x="175.7" y="57.2">Б1</text>
<text x="208.7" y="55.5">Ц3</text>
<text x="214.6" y="54.7">Б3</text>
<text x="65.9" y="64">цс4</text>
<text x="65.9" y="60.6">цс2</text>
<text x="65.9" y="65.7">цс5</text>
<text x="65.9" y="62.3">цс3</text>
<text x="208.7" y="63.1">Б3</text>
<text x="65.9" y="70.7">цс8</text>
<text x="65.9" y="67.4">цс6</text>
<text x="65.9" y="69">цс7</text>
<text x="208.7" y="69.9">Ц4</text>
<text x="213.8" y="69">Б4</text>
<text x="214.6" y="67.4">Ц4</text>
<text x="208.7" y="76.7">Б4</text>
<text x="208.7" y="83.4">Ц5</text>
<text x="129.3" y="86.8">цс6</text>
<text x="175.7" y="88.5">Б6</text>
<text x="175.7" y="85.1">Ц6</text>
<text x="214.6" y="84.3">Ц5</text>
<text x="214.6" y="85.9">Б5</text>
<text x="129.3" y="93.5">цс5</text>
<text x="175.7" y="95.2">Б5</text>
<text x="175.7" y="91.9">Ц5</text>
<text x="208.7" y="90.2">Б5</text>
<text x="129.3" y="100.3">цс4</text>
<text x="175.7" y="98.6">Ц4</text>
<text x="175.7" y="102">Б4</text>
<text x="208.7" y="97.8">Ц6</text>
<text x="214.6" y="102">Ц6</text>
<text x="208.7" y="104.5">Б6</text>
<text x="214.6" y="103.7">Б6</text>
<text x="208.7" y="112.1">Ц7</text>
<text x="208.7" y="119.7">Б7</text>
<text x="215.4" y="118.1">Ц7</text>
<text x="215.4" y="119.7">Б7</text>
<text x="175.7" y="131.6">Ц8</text>
<text x="208.7" y="127.3">Ц8</text>
<text x="129.3" y="133.3">цс8</text>
<text x="175.7" y="134.9">Б8</text>
<text x="208.7" y="134.9">Б8</text>
<text x="214.6" y="137.5">Б8</text>
<text x="214.6" y="135.8">Ц8</text>
<text x="129.3" y="140">цс7</text>
<text x="175.7" y="138.3">Ц7</text>
<text x="175.7" y="141.7">Б7</text>
</g>
<g font-size=".7" fill="#006464">
<text x="203.7" y="25">R1</text>
<text x="203.7" y="31.8">R2</text>
<text x="115.7" y="36.8">R17</text>
<text x="203.7" y="39.4">R3</text>
<text x="203.7" y="46.1">R4</text>
<text x="203.7" y="52.9">R5</text>
<text x="203.7" y="60.5">R6</text>
<text x="203.7" y="67.2">R7</text>
<text x="203.7" y="74">R8</text>
<text x="203.7" y="80.8">R9</text>
<text x="203.4" y="87.5">R10</text>
<text x="203.4" y="95.1">R11</text>
<text x="203.4" y="101.9">R12</text>
<text x="203.4" y="109.5">R13</text>
<text x="203.4" y="117.1">R14</text>
<text x="203.4" y="124.7">R15</text>
<text x="203.4" y="132.3">R16</text>
</g>
</svg>
